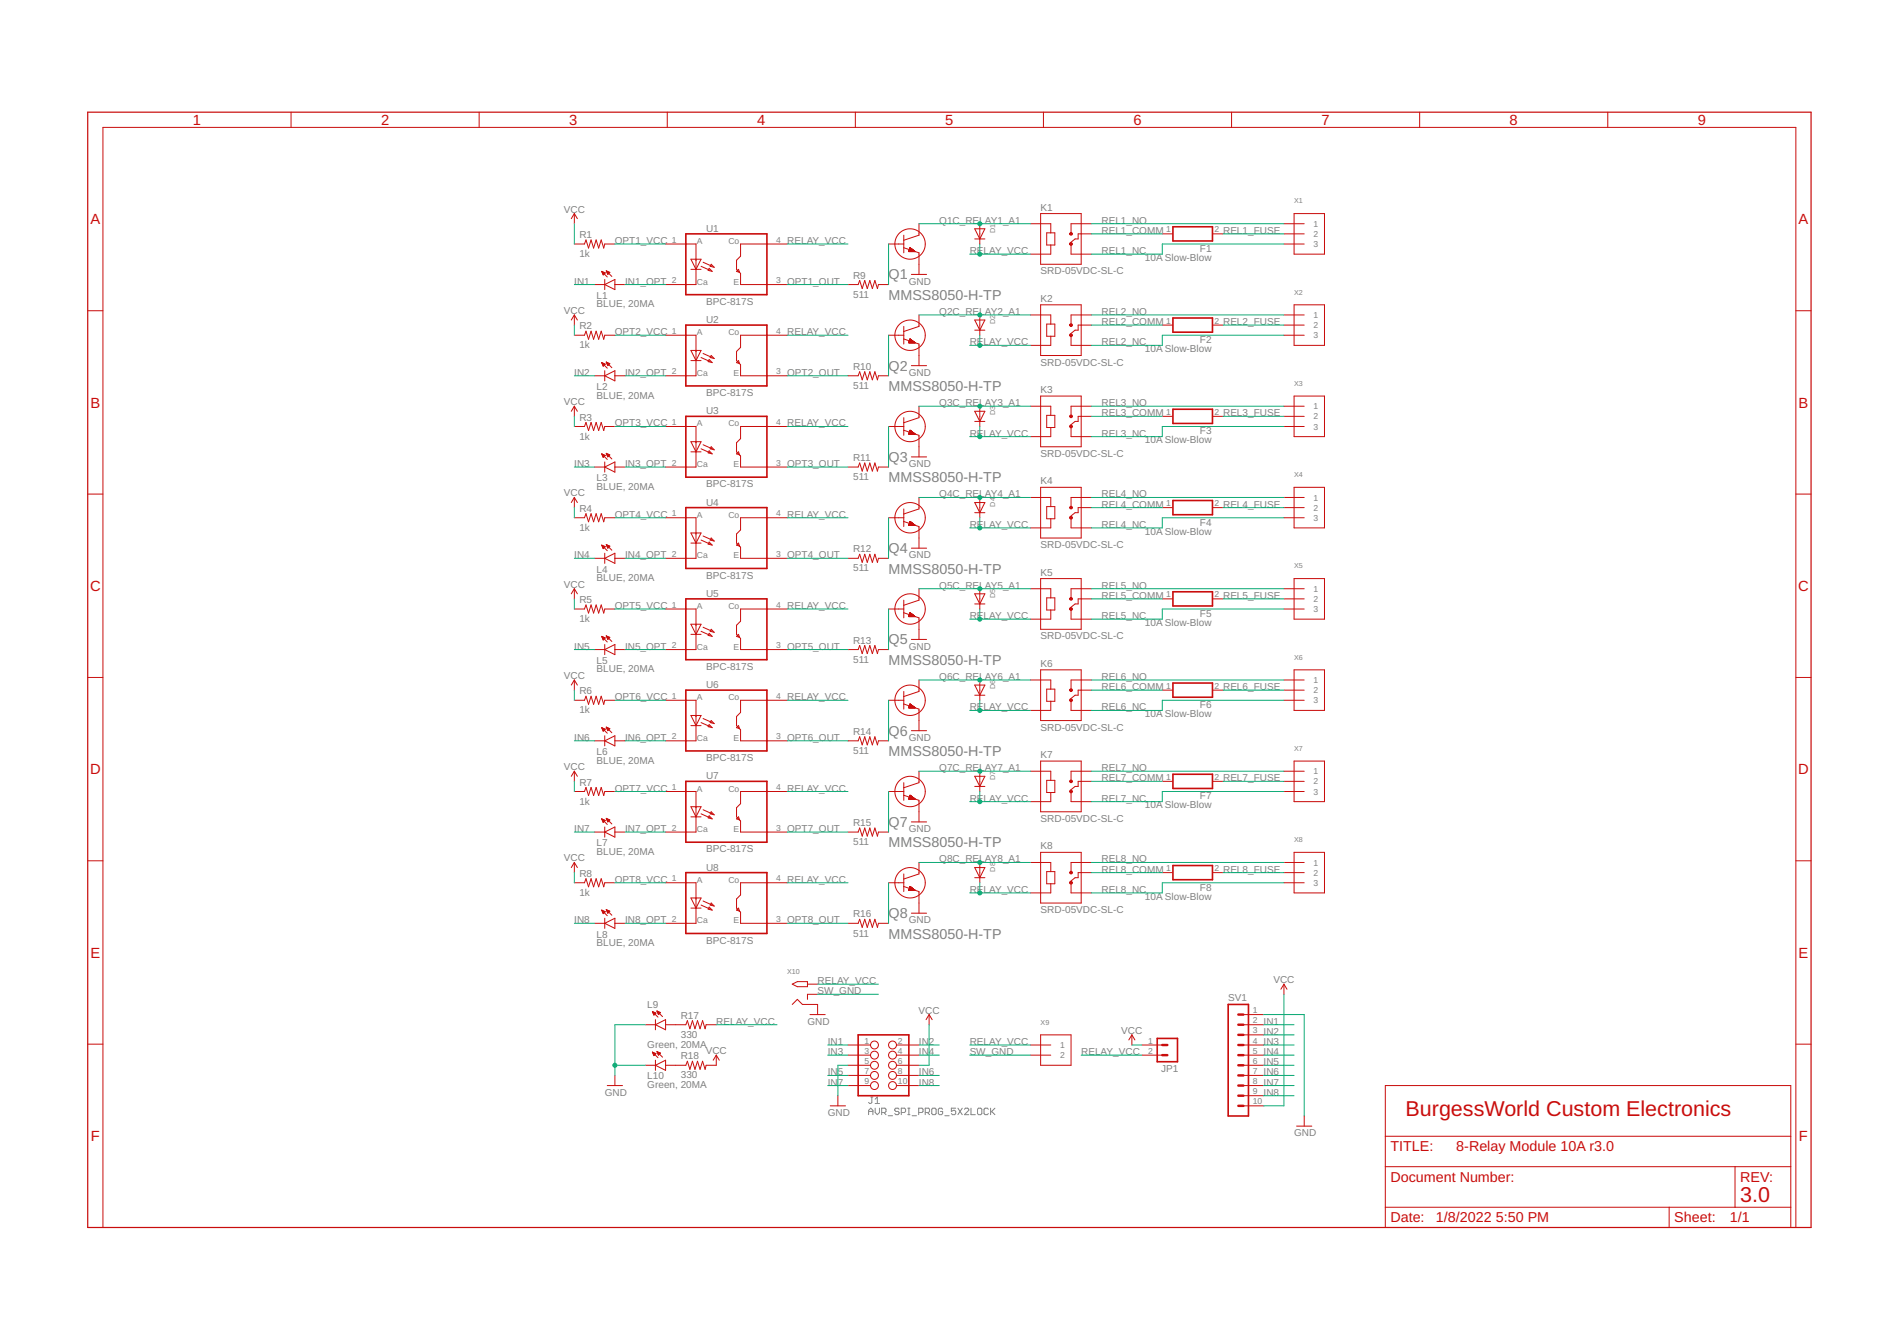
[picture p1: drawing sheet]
<svg xmlns="http://www.w3.org/2000/svg" width="1189mm" height="841mm" viewBox="0 0 1189 841" stroke-linecap="round" stroke-linejoin="round" font-family="sans-serif">
<g fill="none" stroke="#808080" stroke-width=".63">
<path d="M544 698v-3l1-1 2 1v3M544 696h3M545 687h2M546 687v3l-1 1-1-1M548 694v3l2 1 1-1v-3M548 691h3M548 688l2-1v4M552 697h2l1-1v-1l-1-1h-2v4M554 697l1 1M556 699h3M563 695l-1-1h-1l-1 1 1 1h1l1 1-1 1h-1l-1-1M565 697h2v-1v-1v-1h-2v4"/>
<path d="M569 694h1M569 698h1M569 694v4M571 699h3M575 697h2l1-1v-1l-1-1h-2v4M580 697h2v-1v-1v-1h-2v4M581 697l1 1M584 694h2v1v2v1h-2v-1v-2zM590 695v-1h-2v1v2v1h2v-1v-1h-1M592 699h3M599 694h-3v2l2-1 1 1v1l-1 1h-1l-1-1M600 694l3 4"/>
<path d="M603 694l-3 4M604 695l1-1h1l1 1-3 3h3M608 694v4h3M612 695l1-1h1l1 1v2l-1 1h-1l-1-1zM619 695l-1-1h-1l-1 1v2l1 1h1l1-1M620 694v4M621 696l2 2M623 694l-3 3"/>
</g>
<g fill="none" stroke="#c90d0c" stroke-width=".63">
<path d="M182 70v10M300 70v10M418 70v10M536 70v10M654 70v10M771 70v10M889 70v10M1007 70v10M360 134l2 3M360 134l-2 3M360 134v6M652 134h25v32h-25z"/>
<path d="M811 134h19v25h-19zM360 153h6l1-3 2 5 1-5 2 5 1-5 2 5 2-5 1 5 1-2h6M417 153h19v25h-19M493 153h-29v7l-3 3v6l2 2M557 153h9M566 155l10 3v14M566 147v11M569 157h4M569 157h3M570 157h2M570 156h2M570 156h1"/>
<path d="M570 155h.1M570 155l3 3h-4zM576 140v7l-10 3M611 150h6M611 143h6l-3 7zM614 140v13M645 140h13v6M656 146h5v7h-5zM658 153v6h-13M671 153v6h13M684 140h-13v6M684 146h-9v4h-2l-3 2"/>
<path d="M728 146h6M760 146h6M804 140h13M804 146h13M804 153h13M372 178h7M377 170l3 3M377 170l2 1-1 1zM377 170h1M377 171h1M377 171h2M378 172h.1"/>
<path d="M379 178l6-3v6zM379 175v6M380 170l3 3M380 170l2 1M380 170l1 2 1-1M380 170h.1M380 170h1M380 171h2M380 171h1M381 172h.1M385 178h6M433 162h6l-3 7z"/>
<path d="M433 169h6M439 167l6 2M440 164l6 3M444 168l2 2-2-1zM445 166l2 1h-2zM463 169v2l-2-1zM463 171h1v7h29M531 178h7v-2l2 5 2-5 1 5 2-5 1 5 2-5 2 5v-3h7M571 172h9M55 195h9M360 197v7M360 197l2 3"/>
<path d="M360 197l-2 3M576 197v7l-10 4M614 197v13M645 197h13v6M652 191h25v32h-25zM684 197h-13v7M804 197h13M811 191h19v25h-19zM1125 195h9M360 210h6l1-3 2 5 1-5 2 5 1-5 2 5 2-5 1 5 1-2h6M417 210h19v25h-19M433 219h6l-3 7z"/>
<path d="M493 210h-29v8l-3 2v6l2 2M557 210h9M566 212l10 3v14M566 204v11M569 214h4M569 214h3M570 214h2M570 213h2M570 213h1M570 212h.1M570 212l3 3h-4zM611 207h6"/>
<path d="M611 200h6l-3 7zM656 203h5v8h-5zM658 211v5h-13M671 210v6h13M684 204h-9v3h-2l-3 2M728 204h6M760 204h6M804 204h13M804 210h13M372 235h7M377 227l3 4M377 227l2 1-1 1"/>
<path d="M377 227l1 2M377 227h.1M377 227h1M377 228h2M378 229h1M378 229h.1M379 232v7M379 235l6-3v7zM380 227l3 3M380 227l2 1-1 1zM380 227h.1M380 227h1"/>
<path d="M380 228h2M380 228h1M381 229h.1M385 235h6M433 226h6M439 224l6 2M440 221l6 3M444 225l2 2-2-1zM445 223l2 2-2-1zM463 226v2l-2-1zM463 228h1v7h29M531 235h7v-2l2 5 2-5 1 5 2-5 1 5 2-5 2 5v-3h7"/>
<path d="M571 229h9M360 254v7M360 254l2 4M360 254l-2 4M576 254v8l-10 3M611 258h6l-3 6zM614 254v13M645 254h13v6M652 248h25v32h-25zM684 254h-13v7M804 254h13M811 248h19v25h-19z"/>
<path d="M360 267h6l1-2 2 5 1-5 2 5 1-5 2 5 2-5 1 5 1-3h6M417 267h19v25h-19M433 277h6l-3 6zM440 279l6 2M445 280l2 2-2-1zM493 267h-29v8l-3 2v6l2 2M557 267h9M566 269l10 4v13M566 262v11M569 272h4M569 271h4M569 271h3"/>
<path d="M570 271h2M570 270h1M570 270h.1M570 269l3 3h-4zM570 269h.1M611 264h6M656 260h5v8h-5zM658 268v5h-13M671 267v6h13M684 261h-9v3h-2l-3 2M728 261h6M760 261h6"/>
<path d="M804 261h13M804 267h13M372 292h7M377 284l3 4M377 284l2 1-1 1zM377 284h.1M377 285h1M377 285h2M378 286h.1M379 289v7M379 292l6-3v7zM380 284l3 3"/>
<path d="M380 284l2 1-1 1zM380 284h.1M380 284h1M380 285h2M380 285h1M381 286h.1M385 292h6M433 283h6M439 281l6 3M444 282l2 2h-2zM463 283v2l-2-1zM463 285h1v7h29"/>
<path d="M531 292h7v-2l2 5 2-5 1 5 2-5 1 5 2-5 2 5v-3h7M571 286h9M55 309h9M360 312v6M360 312l2 3M360 312l-2 3M566 319v11M576 312v7l-10 3M611 315h6l-3 6zM614 312v12M645 312h13v5M652 305h25v32h-25z"/>
<path d="M656 317h5v8h-5zM684 312h-13v6M684 318h-9v3h-2l-3 3M728 318h6M760 318h6M804 312h13M804 318h13M811 305h19v26h-19zM1125 309h9M360 324h6l1-2 2 5 1-5 2 5 1-5 2 5 2-5 1 5 1-3h6M417 324h19v26h-19M433 334h6l-3 6z"/>
<path d="M439 338l6 3M440 336l6 2M444 339l2 2h-2zM445 337l2 2-2-1zM493 324h-29v8l-3 2v6l2 2M557 324h9M566 327l10 3v13M569 329h4M569 328h4M570 328h2M570 328h1M570 327h1"/>
<path d="M570 327h.1M570 327l3 2h-4zM611 321h6M658 325v6h-13M671 324v7h13M804 324h13M372 350h7M377 341l3 4M377 341l2 1-1 2zM377 342h1M377 342h2M377 343h2"/>
<path d="M378 343h.1M379 346v7M379 350l6-4v7zM380 341l3 4M380 341l2 1M380 341l1 2 1-1M380 341h.1M380 342h1M380 342h2M380 343h1M381 343h.1M385 350h6"/>
<path d="M433 340h6M463 340v2l-2-1zM463 342l1 1v7h29M531 350h7v-3l2 5 2-5 1 5 2-5 1 5 2-5 2 5v-2h7M571 343h9M360 369v6M360 369l2 3M360 369l-2 3M566 376v11M576 369v7l-10 3M611 378h6M611 372h6l-3 6z"/>
<path d="M614 369v12M645 369h13v5M652 362h25v32h-25zM656 374h5v8h-5zM684 369h-13v6M684 375h-9v3h-2l-3 3M728 375h6M760 375h6M804 369h13M804 375h13M811 362h19v26h-19zM360 381h6l1-2 2 5 1-5 2 5 1-5 2 5 2-5 1 5 1-3h6"/>
<path d="M377 399l3 3M377 399h2l-1 2M377 399l1 2M377 399h.1M377 399h1M377 399h2M377 400h2M380 398l3 4M380 398l2 1-1 1M380 398l1 2M380 398h.1M380 399h1"/>
<path d="M380 399h2M380 400h1M417 381h19v26h-19M433 391h6l-3 6zM433 397h6M439 395l6 3M440 393l6 2M444 397l2 2-2-1zM445 394l2 2-2-1zM463 397v2h-2zM463 399l1 1v7h29M493 381h-29v8l-3 3v5l2 2"/>
<path d="M557 381h9M566 384l10 3v13M569 386h4M569 385h3M570 385h2M570 385h1M570 384h1M570 384h.1M570 384l3 2h-4zM658 382v6h-13M671 381v7h13M804 381h13"/>
<path d="M372 407h7M378 400h1M378 400h.1M378 401h.1M379 404v6M379 407l6-3v6zM381 400h.1M385 407h6M531 407h7v-3l2 5 2-5 1 5 2-5 1 5 2-5 2 5v-2h7M571 400h9M652 419h25v32h-25zM811 419h19v26h-19z"/>
<path d="M55 424h9M360 439h6l1-3 2 5 1-5 2 5 1-5 2 5 2-5 1 5 1-2h6M360 426v6M360 426l2 3M360 426l-2 3M417 439h19v25h-19M493 439h-29v7l-3 3v5l2 2M557 439h9M566 433v11M576 426v7l-10 3M611 435h6M611 429h6l-3 6z"/>
<path d="M614 426v13M645 426h13v6M656 432h5v7h-5zM658 439v6h-13M671 439v6h13M684 426h-13v6M684 432h-9v3h-2l-3 3M728 432h6M760 432h6M804 426h13M804 432h13M804 439h13"/>
<path d="M1125 424h9M377 456l3 3M377 456l2 1-1 1zM377 456h.1M377 456h1M377 457h2M378 457h.1M378 458h.1M380 455l3 4M380 455l2 1-1 2zM380 456h.1M380 456h1"/>
<path d="M380 456h2M380 457h2M380 457h1M381 457h.1M433 448h6l-3 6zM433 454h6M439 453l6 2M440 450l6 3M444 454l2 2-2-1zM445 451l2 2h-2zM463 454v2h-2zM463 456l1 1v7h29"/>
<path d="M566 441l10 3v14M569 443h4M569 443h3M570 442h2M570 442h1M570 441h1M570 441h.1M570 441l3 2h-4zM571 458h9M372 464h7M379 461v6M379 464l6-3v6z"/>
<path d="M385 464h6M531 464h7v-3l2 5 2-5 1 5 2-5 1 5 2-5 2 5v-2h7M652 477h25v31h-25zM811 477h19v25h-19zM360 496h6l1-3 2 5 1-5 2 5 1-5 2 5 2-5 1 5 1-2h6M360 483v6M360 483l2 3M360 483l-2 3M417 496h19v25h-19M493 496h-29v7l-3 3v6l2 1M557 496h9M566 498l10 3v14"/>
<path d="M566 490v11M569 500h4M570 500h2M570 499h2M570 499h1M570 498h1M570 498h.1M570 498l3 2h-4zM576 483v7l-10 3M611 492h6M611 486h6l-3 6zM614 483v13"/>
<path d="M645 483h13v6M656 489h5v7h-5zM658 496v6h-13M671 496v6h13M684 483h-13v6M684 489h-9v3h-2l-3 3M728 489h6M760 489h6M804 483h13M804 489h13M804 496h13M377 513l3 3"/>
<path d="M377 513l2 1-1 1M377 513l1 2M377 513h1M377 514h2M378 515h.1M379 518v6M380 512l3 4M380 512l2 1-1 2zM380 513h.1M380 513h1M380 514h2M380 514h1"/>
<path d="M381 515h.1M433 505h6l-3 7zM433 512h6M439 510l6 2M440 507l6 3M444 511l2 2-2-1zM445 508l2 2h-2zM463 512v1h-2zM463 513l1 1v7h29M571 515h9M55 539h9M372 521h7"/>
<path d="M379 521l6-3v6zM385 521h6M531 521h7v-2l2 5 2-5 1 5 2-5 1 5 2-5 2 5v-3h7M652 534h25v32h-25zM811 534h19v25h-19zM1125 539h9M360 553h6l1-3 2 5 1-5 2 5 1-5 2 5 2-5 1 5 1-2h6M360 540v6M360 540l2 3M360 540l-2 3M417 553h19v25h-19M493 553h-29v7l-3 3v6l2 2"/>
<path d="M557 553h9M566 555l10 3v14M566 547v11M569 557h4M569 557h3M570 557h2M570 556h2M570 556h1M570 555h1M570 555h.1M570 555l3 3h-4zM576 540v7l-10 3"/>
<path d="M611 550h6M611 543h6l-3 7zM614 540v13M645 540h13v6M656 546h5v7h-5zM658 553v6h-13M671 553v6h13M684 540h-13v6M684 546h-9v4h-2l-3 2M728 546h6M760 546h6M804 540h13"/>
<path d="M804 546h13M804 553h13M372 578h7M377 570l3 3M377 570l2 1-1 1zM377 570h.1M377 570h1M377 571h2M378 571h1M378 572h.1M379 575v6M379 578l6-3v6z"/>
<path d="M380 570l3 3M380 570l2 1-1 1M380 570l1 2M380 570h.1M380 570h1M380 570h2M380 571h2M380 571h1M381 571h.1M381 572h.1M385 578h6M433 562h6l-3 7z"/>
<path d="M433 569h6M439 567l6 2M440 564l6 3M444 568l2 2-2-1zM445 566l2 1h-2zM463 569v2l-2-1zM463 571h1v7h29M531 578h7v-2l2 5 2-5 1 5 2-5 1 5 2-5 2 5v-3h7M571 572h9M496 616l3-1h7v3h-7zM506 616h6M804 616l2 3"/>
<path d="M804 616l-2 3M804 616v7M409 633l3 4M409 633l2 1M409 633l1 3 1-2M409 634h.1M409 634h1M409 634h2M409 635h2M409 635h1M411 639v6M412 633l3 4"/>
<path d="M412 633l2 1-2 1zM412 633h.1M412 634h1M412 634h2M412 635h1M496 629l3-3 4 3h9v6M507 635h10M512 623h-6v3M582 635l2 4M582 635l-2 4M582 635v7M779 635h13"/>
<path d="M55 654h9M404 642h7M409 659l3 3M409 659l2 1M409 659l1 2 1-1M409 659h.1M409 659h1M409 660h2M411 642l6-3v6zM412 659l3 3M412 659h2M412 659v2l2-2"/>
<path d="M412 659h.1M412 659h1M412 660h1M417 642h13l1-3 1 5 2-5 1 5 2-5 1 5 2-5 2 5v-2h7M531 654h14M562 654h14M645 654h13M652 648h19v19h-19zM709 648l2 3M709 648l-2 3M709 648v6M715 654h13"/>
<path d="M779 654h13M779 648h13M779 642h13M1125 654h9M380 680h10M385 673v7M404 667h7M409 660h1M409 661h1M410 661h.1M411 664v6M411 667l6-3v6z"/>
<path d="M412 661h1M449 661v6h-7v3l-2-5-2 5-1-5-2 5-1-5-2 5-1-5-1 2h-13M449 661l2 3M449 661l-2 3M531 661h14M531 667h14M531 673h14M531 680h14M562 661h14M562 667h14M562 673h14M562 680h14"/>
<path d="M645 661h13M715 661h13M779 661h13M779 667h13M779 673h13M779 680h13M868 680h254v89h-254zM520 693h10M525 686v7M779 693h13M779 686h13M817 699v6"/>
<path d="M812 705h10M868 712h254M868 731h254M1087 731v25M868 756h254M1046 756v13M64 769v-689h1061v689"/>
<circle cx="570" cy="153" r="10"/>
<circle cx="570" cy="210" r="10"/>
<circle cx="570" cy="267" r="10"/>
<circle cx="570" cy="324" r="10"/>
<circle cx="570" cy="381" r="10"/>
<circle cx="570" cy="439" r="10"/>
<circle cx="570" cy="496" r="10"/>
<circle cx="570" cy="553" r="10"/>
<circle cx="548" cy="654" r="2.5"/>
<circle cx="559" cy="654" r="2.5"/>
<circle cx="548" cy="673" r="2.5"/>
<circle cx="548" cy="661" r="2.5"/>
<circle cx="548" cy="667" r="2.5"/>
<circle cx="548" cy="680" r="2.5"/>
<circle cx="559" cy="680" r="2.5"/>
<circle cx="559" cy="661" r="2.5"/>
<circle cx="559" cy="667" r="2.5"/>
<circle cx="559" cy="673" r="2.5"/>
</g>
<g fill="#c90d0c" stroke="#c90d0c" stroke-width=".63">
<path d="M670 146a1 1 0 0 1 2 0 .8 .8 0 0 1-1 1 .8 .8 0 0 1-1-1h1v1l-1-1z" fill-rule="evenodd"/>
<path d="M670 152a1 1 0 0 1 2 0 1.1 1.1 0 0 1-1 2 .8 .8 0 0 1-1-1l1-1v1h-1z" fill-rule="evenodd"/>
<path d="M670 203a1 1 0 0 1 2 0 .8 .8 0 0 1-1 1 .8 .8 0 0 1-1 0l1-1v1h-1z" fill-rule="evenodd"/>
<path d="M670 209a1 1 0 0 1 2 0 1.1 1.1 0 0 1-1 2 .8 .8 0 0 1-1-1h1h-1z" fill-rule="evenodd"/>
<path d="M670 260a1 1 0 0 1 2 0 1.1 1.1 0 0 1-1 2 .8 .8 0 0 1-1-1l1-1v1h-1z" fill-rule="evenodd"/>
<path d="M670 267a1 1 0 0 1 2 0 .8 .8 0 0 1-1 1 .8 .8 0 0 1-1-1h1h-1z" fill-rule="evenodd"/>
<path d="M670 317a1 1 0 0 1 2 0 1.1 1.1 0 0 1-1 2 .8 .8 0 0 1-1-1l1-1v1h-1z" fill-rule="evenodd"/>
<path d="M670 324a1 1 0 0 1 2 0 .8 .8 0 0 1-1 1 .8 .8 0 0 1-1-1h1h-1z" fill-rule="evenodd"/>
<path d="M670 375a1 1 0 0 1 2 0 .8 .8 0 0 1-1 1 .8 .8 0 0 1-1-1h1h-1z" fill-rule="evenodd"/>
<path d="M670 381a1 1 0 0 1 2 0 .8 .8 0 0 1-1 1 .8 .8 0 0 1-1-1h1v1l-1-1z" fill-rule="evenodd"/>
<path d="M670 432a1 1 0 0 1 2 0 .8 .8 0 0 1-1 1 .8 .8 0 0 1-1-1h1h-1z" fill-rule="evenodd"/>
<path d="M670 438a1 1 0 0 1 2 0 .8 .8 0 0 1-1 1 .8 .8 0 0 1-1 0l1-1v1h-1z" fill-rule="evenodd"/>
<path d="M670 489a1 1 0 0 1 2 0 .8 .8 0 0 1-1 1 .8 .8 0 0 1-1-1h1h-1z" fill-rule="evenodd"/>
<path d="M670 495a1 1 0 0 1 2 0 .8 .8 0 0 1-1 1 .8 .8 0 0 1-1 0l1-1v1h-1z" fill-rule="evenodd"/>
<path d="M670 546a1 1 0 0 1 2 0 .8 .8 0 0 1-1 1 .8 .8 0 0 1-1-1h1v1l-1-1z" fill-rule="evenodd"/>
<path d="M670 552a1 1 0 0 1 2 0 1.1 1.1 0 0 1-1 2 .8 .8 0 0 1-1-1l1-1v1h-1z" fill-rule="evenodd"/>
</g>
<g fill="none" stroke="#c90d0c" stroke-width="1">
<path d="M430 146h50v39h-50zM735 142h24v9h-24zM735 199h24v9h-24zM430 204h50v38h-50zM735 256h24v9h-24zM430 261h50v38h-50zM430 318h50v38h-50zM735 313h24v9h-24zM430 375h50v38h-50zM735 371h24v8h-24zM430 432h50v38h-50zM735 428h24v9h-24z"/>
<path d="M430 489h50v38h-50zM735 485h24v9h-24zM430 546h50v39h-50zM735 542h24v9h-24zM769 629h13v70h-13zM538 648h31v38h-31zM725 650h13v15h-13z"/>
</g>
<path d="M776 635h3M728 654h3M776 654h3M776 648h3M776 642h3M728 661h3M776 661h3M776 667h3M776 673h3M776 680h3M776 686h3M776 693h3" fill="none" stroke="#c90d0c" stroke-width="1.5"/>
<path d="M55 70h1079v699h-1079z" fill="none" stroke="#c90d0c" stroke-width=".76"/>
<g fill="none" stroke="#0dab76" stroke-width=".63">
<path d="M360 140v13M385 153h32M493 153h38M557 153v25M576 140h69M607 159h38M614 153v6M684 140h120M684 146h44M766 146h38M804 153h-76v6h-44M360 178h12"/>
<path d="M391 178h26M493 178h38M576 197h69M684 197h120M360 204v6M385 210h32M493 210h38M557 210v25M607 216h38M614 210v6M684 204h44M766 204h38"/>
<path d="M804 210h-76v6h-44M360 235h12M391 235h26M493 235h38M576 254h69M684 254h120M360 261v6M385 267h32M493 267h38M557 267v25M607 273h38M614 267v6"/>
<path d="M684 261h44M766 261h38M804 267h-76v6h-44M360 292h12M391 292h26M493 292h38M360 318v6M576 312h69M684 312h120M684 318h44M766 318h38M385 324h32"/>
<path d="M493 324h38M557 324v26M607 331h38M614 324v7M804 324h-76v7h-44M360 350h12M391 350h26M493 350h38M360 375v6M576 369h69M684 369h120M684 375h44"/>
<path d="M766 375h38M385 381h32M493 381h38M557 381v26M607 388h38M614 381v7M804 381h-76v7h-44M360 407h12M391 407h26M493 407h38M360 432v7M385 439h32"/>
<path d="M493 439h38M557 439v25M576 426h69M614 439v6M684 426h120M684 432h44M766 432h38M804 439h-76v6h-44M607 445h38M360 464h12M391 464h26M493 464h38"/>
<path d="M360 489v7M385 496h32M493 496h38M557 496v25M576 483h69M614 496v6M684 483h120M684 489h44M766 489h38M804 496h-76v6h-44M607 502h38M360 521h12"/>
<path d="M391 521h26M493 521h38M360 546v7M385 553h32M493 553h38M557 553v25M576 540h69M607 559h38M614 553v6M684 546h44M684 540h120M766 546h38"/>
<path d="M804 553h-76v6h-44M360 578h12M391 578h26M493 578h38M512 616h38M512 623h38M792 635h25v64M804 623v70h-12M404 642h-19v31M449 642h38M518 654h13M576 654h12"/>
<path d="M582 642v25h-6M607 654h38M709 654h6M792 654h19M792 642h19M792 648h19M385 667h19M518 661h13M518 673h13M518 680h13M531 667h-6v19M576 661h12"/>
<path d="M576 673h12M576 680h12M607 661h38M677 661h38M792 661h19M792 673h19M792 667h19M792 680h19M792 686h19"/>
</g>
<g fill="#0dab76" stroke="#0dab76" stroke-width=".63">
<circle cx="614" cy="159" r="1.3"/>
<circle cx="614" cy="216" r="1.3"/>
<circle cx="614" cy="273" r="1.3"/>
<circle cx="614" cy="331" r="1.3"/>
<circle cx="614" cy="388" r="1.3"/>
<circle cx="614" cy="445" r="1.3"/>
<circle cx="614" cy="502" r="1.3"/>
<circle cx="614" cy="559" r="1.3"/>
<circle cx="385" cy="667" r="1.3"/>
<circle cx="614" cy="140" r="1.3"/>
<circle cx="614" cy="197" r="1.3"/>
<circle cx="614" cy="254" r="1.3"/>
<circle cx="614" cy="312" r="1.3"/>
<circle cx="614" cy="369" r="1.3"/>
<circle cx="614" cy="426" r="1.3"/>
<circle cx="614" cy="483" r="1.3"/>
<circle cx="614" cy="540" r="1.3"/>
</g>
<g font-size="13.5" fill="#c90d0c">
<text x="880" y="699">BurgessWorld Custom Electronics</text>
<text x="1090" y="753">3.0</text>
</g>
<g font-size="9.2" fill="#c90d0c">
<text x="121" y="78">1</text>
<text x="239" y="78">2</text>
<text x="356" y="78">3</text>
<text x="474" y="78">4</text>
<text x="592" y="78">5</text>
<text x="710" y="78">6</text>
<text x="828" y="78">7</text>
<text x="946" y="78">8</text>
<text x="1063" y="78">9</text>
<text x="57" y="140">A</text>
<text x="1127" y="140">A</text>
<text x="57" y="255">B</text>
<text x="1127" y="255">B</text>
<text x="56" y="370">C</text>
<text x="1126" y="370">C</text>
<text x="56" y="485">D</text>
<text x="1126" y="485">D</text>
<text x="57" y="600">E</text>
<text x="1127" y="600">E</text>
<text x="57" y="715">F</text>
<text x="1127" y="715">F</text>
</g>
<g font-size="9" fill="#808080">
<text x="557" y="175">Q1</text>
<text x="557" y="188">MMSS8050-H-TP</text>
<text x="557" y="232">Q2</text>
<text x="557" y="245">MMSS8050-H-TP</text>
<text x="557" y="289">Q3</text>
<text x="557" y="302">MMSS8050-H-TP</text>
<text x="557" y="346">Q4</text>
<text x="557" y="359">MMSS8050-H-TP</text>
<text x="557" y="404">Q5</text>
<text x="557" y="416">MMSS8050-H-TP</text>
<text x="557" y="461">Q6</text>
<text x="557" y="473">MMSS8050-H-TP</text>
<text x="557" y="518">Q7</text>
<text x="557" y="531">MMSS8050-H-TP</text>
<text x="557" y="575">Q8</text>
<text x="557" y="588">MMSS8050-H-TP</text>
</g>
<g font-size="9" fill="#c90d0c">
<text x="871" y="721">TITLE:</text>
<text x="912" y="721">8-Relay Module 10A r3.0</text>
<text x="871" y="740">Document Number:</text>
<text x="1090" y="740">REV:</text>
<text x="871" y="766">Date:</text>
<text x="899" y="766">1/8/2022</text>
<text x="937" y="766">5:50 PM</text>
<text x="1049" y="766">Sheet:</text>
<text x="1084" y="766">1/1</text>
</g>
<g font-size="6.3" fill="#808080">
<text x="652" y="132">K1</text>
<text x="353" y="133">VCC</text>
<text x="588" y="140">Q1C_RELAY1_A1</text>
<text x="690" y="140">REL1_NO</text>
<text x="363" y="149">R1</text>
<text x="442" y="145">U1</text>
<text x="690" y="146">REL1_COMM</text>
<text x="766" y="146">REL1_FUSE</text>
<text x="385" y="153">OPT1_VCC</text>
<text x="493" y="153">RELAY_VCC</text>
<text x="363" y="161">1k</text>
<text x="607" y="159">RELAY_VCC</text>
<text x="690" y="159">REL1_NC</text>
<text x="752" y="158">F1</text>
<text x="717" y="163">10A Slow-Blow</text>
<text x="652" y="172">SRD-05VDC-SL-C</text>
<text x="360" y="178">IN1</text>
<text x="391" y="178">IN1_OPT</text>
<text x="493" y="178">OPT1_OUT</text>
<text x="534" y="174">R9</text>
<text x="569" y="178">GND</text>
<text x="374" y="187">L1</text>
<text x="442" y="191">BPC-817S</text>
<text x="534" y="186">511</text>
<text x="652" y="189">K2</text>
<text x="353" y="197">VCC</text>
<text x="374" y="192">BLUE, 20MA</text>
<text x="588" y="197">Q2C_RELAY2_A1</text>
<text x="690" y="197">REL2_NO</text>
<text x="442" y="202">U2</text>
<text x="690" y="204">REL2_COMM</text>
<text x="766" y="204">REL2_FUSE</text>
<text x="363" y="206">R2</text>
<text x="385" y="210">OPT2_VCC</text>
<text x="493" y="210">RELAY_VCC</text>
<text x="752" y="215">F2</text>
<text x="363" y="218">1k</text>
<text x="607" y="216">RELAY_VCC</text>
<text x="690" y="216">REL2_NC</text>
<text x="717" y="221">10A Slow-Blow</text>
<text x="534" y="232">R10</text>
<text x="652" y="229">SRD-05VDC-SL-C</text>
<text x="360" y="235">IN2</text>
<text x="391" y="235">IN2_OPT</text>
<text x="493" y="235">OPT2_OUT</text>
<text x="569" y="235">GND</text>
<text x="374" y="244">L2</text>
<text x="534" y="244">511</text>
<text x="374" y="250">BLUE, 20MA</text>
<text x="442" y="248">BPC-817S</text>
<text x="652" y="246">K3</text>
<text x="353" y="254">VCC</text>
<text x="588" y="254">Q3C_RELAY3_A1</text>
<text x="690" y="254">REL3_NO</text>
<text x="363" y="263">R3</text>
<text x="442" y="259">U3</text>
<text x="690" y="261">REL3_COMM</text>
<text x="766" y="261">REL3_FUSE</text>
<text x="385" y="267">OPT3_VCC</text>
<text x="493" y="267">RELAY_VCC</text>
<text x="363" y="275">1k</text>
<text x="607" y="273">RELAY_VCC</text>
<text x="690" y="273">REL3_NC</text>
<text x="752" y="272">F3</text>
<text x="717" y="278">10A Slow-Blow</text>
<text x="652" y="286">SRD-05VDC-SL-C</text>
<text x="360" y="292">IN3</text>
<text x="391" y="292">IN3_OPT</text>
<text x="493" y="292">OPT3_OUT</text>
<text x="534" y="289">R11</text>
<text x="569" y="292">GND</text>
<text x="374" y="301">L3</text>
<text x="442" y="305">BPC-817S</text>
<text x="534" y="301">511</text>
<text x="652" y="303">K4</text>
<text x="353" y="311">VCC</text>
<text x="374" y="307">BLUE, 20MA</text>
<text x="588" y="312">Q4C_RELAY4_A1</text>
<text x="690" y="312">REL4_NO</text>
<text x="442" y="317">U4</text>
<text x="690" y="318">REL4_COMM</text>
<text x="766" y="318">REL4_FUSE</text>
<text x="363" y="320">R4</text>
<text x="385" y="324">OPT4_VCC</text>
<text x="493" y="324">RELAY_VCC</text>
<text x="752" y="329">F4</text>
<text x="363" y="332">1k</text>
<text x="607" y="331">RELAY_VCC</text>
<text x="690" y="331">REL4_NC</text>
<text x="717" y="335">10A Slow-Blow</text>
<text x="534" y="346">R12</text>
<text x="652" y="343">SRD-05VDC-SL-C</text>
<text x="360" y="350">IN4</text>
<text x="391" y="350">IN4_OPT</text>
<text x="493" y="350">OPT4_OUT</text>
<text x="569" y="350">GND</text>
<text x="374" y="359">L4</text>
<text x="534" y="358">511</text>
<text x="374" y="364">BLUE, 20MA</text>
<text x="442" y="362">BPC-817S</text>
<text x="652" y="360">K5</text>
<text x="353" y="368">VCC</text>
<text x="588" y="369">Q5C_RELAY5_A1</text>
<text x="690" y="369">REL5_NO</text>
<text x="363" y="378">R5</text>
<text x="442" y="374">U5</text>
<text x="690" y="375">REL5_COMM</text>
<text x="766" y="375">REL5_FUSE</text>
<text x="385" y="381">OPT5_VCC</text>
<text x="493" y="381">RELAY_VCC</text>
<text x="363" y="390">1k</text>
<text x="607" y="388">RELAY_VCC</text>
<text x="690" y="388">REL5_NC</text>
<text x="752" y="386">F5</text>
<text x="717" y="392">10A Slow-Blow</text>
<text x="652" y="400">SRD-05VDC-SL-C</text>
<text x="360" y="407">IN5</text>
<text x="391" y="407">IN5_OPT</text>
<text x="493" y="407">OPT5_OUT</text>
<text x="534" y="403">R13</text>
<text x="569" y="407">GND</text>
<text x="374" y="416">L5</text>
<text x="442" y="419">BPC-817S</text>
<text x="534" y="415">511</text>
<text x="652" y="418">K6</text>
<text x="353" y="425">VCC</text>
<text x="374" y="421">BLUE, 20MA</text>
<text x="588" y="426">Q6C_RELAY6_A1</text>
<text x="690" y="426">REL6_NO</text>
<text x="442" y="431">U6</text>
<text x="363" y="435">R6</text>
<text x="690" y="432">REL6_COMM</text>
<text x="766" y="432">REL6_FUSE</text>
<text x="385" y="439">OPT6_VCC</text>
<text x="493" y="439">RELAY_VCC</text>
<text x="752" y="443">F6</text>
<text x="363" y="447">1k</text>
<text x="607" y="445">RELAY_VCC</text>
<text x="690" y="445">REL6_NC</text>
<text x="717" y="449">10A Slow-Blow</text>
<text x="534" y="460">R14</text>
<text x="652" y="458">SRD-05VDC-SL-C</text>
<text x="360" y="464">IN6</text>
<text x="391" y="464">IN6_OPT</text>
<text x="493" y="464">OPT6_OUT</text>
<text x="569" y="464">GND</text>
<text x="374" y="473">L6</text>
<text x="534" y="472">511</text>
<text x="374" y="478">BLUE, 20MA</text>
<text x="442" y="477">BPC-817S</text>
<text x="652" y="475">K7</text>
<text x="353" y="482">VCC</text>
<text x="588" y="483">Q7C_RELAY7_A1</text>
<text x="690" y="483">REL7_NO</text>
<text x="363" y="492">R7</text>
<text x="442" y="488">U7</text>
<text x="690" y="489">REL7_COMM</text>
<text x="766" y="489">REL7_FUSE</text>
<text x="385" y="496">OPT7_VCC</text>
<text x="493" y="496">RELAY_VCC</text>
<text x="363" y="504">1k</text>
<text x="607" y="502">RELAY_VCC</text>
<text x="690" y="502">REL7_NC</text>
<text x="752" y="501">F7</text>
<text x="717" y="506">10A Slow-Blow</text>
<text x="652" y="515">SRD-05VDC-SL-C</text>
<text x="360" y="521">IN7</text>
<text x="391" y="521">IN7_OPT</text>
<text x="493" y="521">OPT7_OUT</text>
<text x="534" y="517">R15</text>
<text x="569" y="521">GND</text>
<text x="374" y="530">L7</text>
<text x="442" y="534">BPC-817S</text>
<text x="534" y="529">511</text>
<text x="652" y="532">K8</text>
<text x="353" y="539">VCC</text>
<text x="374" y="535">BLUE, 20MA</text>
<text x="442" y="545">U8</text>
<text x="588" y="540">Q8C_RELAY8_A1</text>
<text x="690" y="540">REL8_NO</text>
<text x="363" y="549">R8</text>
<text x="690" y="546">REL8_COMM</text>
<text x="766" y="546">REL8_FUSE</text>
<text x="385" y="553">OPT8_VCC</text>
<text x="493" y="553">RELAY_VCC</text>
<text x="752" y="558">F8</text>
<text x="363" y="561">1k</text>
<text x="607" y="559">RELAY_VCC</text>
<text x="690" y="559">REL8_NC</text>
<text x="717" y="563">10A Slow-Blow</text>
<text x="534" y="574">R16</text>
<text x="652" y="572">SRD-05VDC-SL-C</text>
<text x="360" y="578">IN8</text>
<text x="391" y="578">IN8_OPT</text>
<text x="493" y="578">OPT8_OUT</text>
<text x="569" y="578">GND</text>
<text x="374" y="587">L8</text>
<text x="534" y="586">511</text>
<text x="374" y="592">BLUE, 20MA</text>
<text x="442" y="591">BPC-817S</text>
<text x="512" y="616">RELAY_VCC</text>
<text x="798" y="616">VCC</text>
<text x="512" y="623">SW_GND</text>
<text x="769" y="627">SV1</text>
<text x="405" y="632">L9</text>
<text x="575" y="635">VCC</text>
<text x="426" y="638">R17</text>
<text x="449" y="642">RELAY_VCC</text>
<text x="506" y="642">GND</text>
<text x="792" y="642">IN1</text>
<text x="702" y="647">VCC</text>
<text x="426" y="650">330</text>
<text x="792" y="648">IN2</text>
<text x="405" y="656">Green, 20MA</text>
<text x="518" y="654">IN1</text>
<text x="576" y="654">IN2</text>
<text x="607" y="654">RELAY_VCC</text>
<text x="792" y="654">IN3</text>
<text x="426" y="663">R18</text>
<text x="442" y="660">VCC</text>
<text x="518" y="661">IN3</text>
<text x="576" y="661">IN4</text>
<text x="607" y="661">SW_GND</text>
<text x="677" y="661">RELAY_VCC</text>
<text x="792" y="661">IN4</text>
<text x="727" y="671">JP1</text>
<text x="792" y="667">IN5</text>
<text x="405" y="676">L10</text>
<text x="426" y="675">330</text>
<text x="518" y="673">IN5</text>
<text x="576" y="673">IN6</text>
<text x="792" y="673">IN6</text>
<text x="405" y="681">Green, 20MA</text>
<text x="518" y="680">IN7</text>
<text x="576" y="680">IN8</text>
<text x="792" y="680">IN7</text>
<text x="379" y="686">GND</text>
<text x="792" y="686">IN8</text>
<text x="518" y="699">GND</text>
<text x="811" y="712">GND</text>
</g>
<g font-size="5.4" fill="#808080">
<text x="823" y="142">1</text>
<text x="731" y="146">1</text>
<text x="761" y="146">2</text>
<text x="823" y="148">2</text>
<text x="421" y="152">1</text>
<text x="437" y="153">A</text>
<text x="456" y="153">Co</text>
<text x="486" y="152">4</text>
<text x="823" y="155">3</text>
<text x="421" y="177">2</text>
<text x="437" y="178">Ca</text>
<text x="459" y="178">E</text>
<text x="486" y="177">3</text>
<text x="731" y="203">1</text>
<text x="761" y="203">2</text>
<text x="823" y="199">1</text>
<text x="421" y="209">1</text>
<text x="437" y="210">A</text>
<text x="456" y="210">Co</text>
<text x="486" y="209">4</text>
<text x="823" y="205">2</text>
<text x="823" y="212">3</text>
<text x="421" y="234">2</text>
<text x="437" y="235">Ca</text>
<text x="459" y="235">E</text>
<text x="486" y="234">3</text>
<text x="823" y="256">1</text>
<text x="731" y="260">1</text>
<text x="761" y="260">2</text>
<text x="823" y="263">2</text>
<text x="421" y="266">1</text>
<text x="437" y="267">A</text>
<text x="456" y="267">Co</text>
<text x="486" y="266">4</text>
<text x="823" y="269">3</text>
<text x="421" y="292">2</text>
<text x="437" y="292">Ca</text>
<text x="459" y="292">E</text>
<text x="486" y="292">3</text>
<text x="731" y="317">1</text>
<text x="761" y="317">2</text>
<text x="823" y="313">1</text>
<text x="421" y="323">1</text>
<text x="486" y="323">4</text>
<text x="823" y="320">2</text>
<text x="437" y="324">A</text>
<text x="456" y="324">Co</text>
<text x="823" y="326">3</text>
<text x="421" y="349">2</text>
<text x="437" y="350">Ca</text>
<text x="459" y="350">E</text>
<text x="486" y="349">3</text>
<text x="823" y="371">1</text>
<text x="731" y="374">1</text>
<text x="761" y="374">2</text>
<text x="823" y="377">2</text>
<text x="421" y="380">1</text>
<text x="437" y="381">A</text>
<text x="456" y="381">Co</text>
<text x="486" y="380">4</text>
<text x="823" y="383">3</text>
<text x="421" y="406">2</text>
<text x="437" y="407">Ca</text>
<text x="459" y="407">E</text>
<text x="486" y="406">3</text>
<text x="731" y="431">1</text>
<text x="761" y="431">2</text>
<text x="823" y="428">1</text>
<text x="421" y="438">1</text>
<text x="486" y="438">4</text>
<text x="823" y="434">2</text>
<text x="437" y="439">A</text>
<text x="456" y="439">Co</text>
<text x="823" y="440">3</text>
<text x="421" y="463">2</text>
<text x="437" y="464">Ca</text>
<text x="459" y="464">E</text>
<text x="486" y="463">3</text>
<text x="823" y="485">1</text>
<text x="731" y="488">1</text>
<text x="761" y="488">2</text>
<text x="823" y="491">2</text>
<text x="421" y="495">1</text>
<text x="437" y="496">A</text>
<text x="456" y="496">Co</text>
<text x="486" y="495">4</text>
<text x="823" y="498">3</text>
<text x="421" y="520">2</text>
<text x="437" y="521">Ca</text>
<text x="459" y="521">E</text>
<text x="486" y="520">3</text>
<text x="731" y="546">1</text>
<text x="761" y="546">2</text>
<text x="823" y="542">1</text>
<text x="421" y="552">1</text>
<text x="486" y="552">4</text>
<text x="823" y="548">2</text>
<text x="437" y="553">A</text>
<text x="456" y="553">Co</text>
<text x="823" y="555">3</text>
<text x="421" y="577">2</text>
<text x="437" y="578">Ca</text>
<text x="459" y="578">E</text>
<text x="486" y="577">3</text>
<text x="785" y="634">1</text>
<text x="785" y="641">2</text>
<text x="785" y="647">3</text>
<text x="541" y="654">1</text>
<text x="562" y="654">2</text>
<text x="719" y="654">1</text>
<text x="785" y="654">4</text>
<text x="541" y="660">3</text>
<text x="562" y="660">4</text>
<text x="664" y="656">1</text>
<text x="719" y="660">2</text>
<text x="785" y="660">5</text>
<text x="664" y="663">2</text>
<text x="541" y="666">5</text>
<text x="562" y="666">6</text>
<text x="785" y="666">6</text>
<text x="541" y="673">7</text>
<text x="562" y="673">8</text>
<text x="785" y="673">7</text>
<text x="541" y="679">9</text>
<text x="562" y="679">10</text>
<text x="785" y="679">8</text>
<text x="785" y="685">9</text>
<text x="785" y="692">10</text>
</g>
<g font-size="4.5" fill="#808080">
<text x="811" y="127">X1</text>
<text x="623" y="146" transform="rotate(-90 623 146)">D1</text>
<text x="811" y="185">X2</text>
<text x="623" y="203" transform="rotate(-90 623 203)">D2</text>
<text x="811" y="242">X3</text>
<text x="623" y="260" transform="rotate(-90 623 260)">D3</text>
<text x="811" y="299">X4</text>
<text x="623" y="317" transform="rotate(-90 623 317)">D4</text>
<text x="811" y="356">X5</text>
<text x="623" y="374" transform="rotate(-90 623 374)">D5</text>
<text x="811" y="413">X6</text>
<text x="623" y="432" transform="rotate(-90 623 432)">D6</text>
<text x="811" y="470">X7</text>
<text x="623" y="489" transform="rotate(-90 623 489)">D7</text>
<text x="811" y="527">X8</text>
<text x="623" y="546" transform="rotate(-90 623 546)">D8</text>
<text x="493" y="610">X10</text>
<text x="652" y="642">X9</text>
</g>
</svg>
